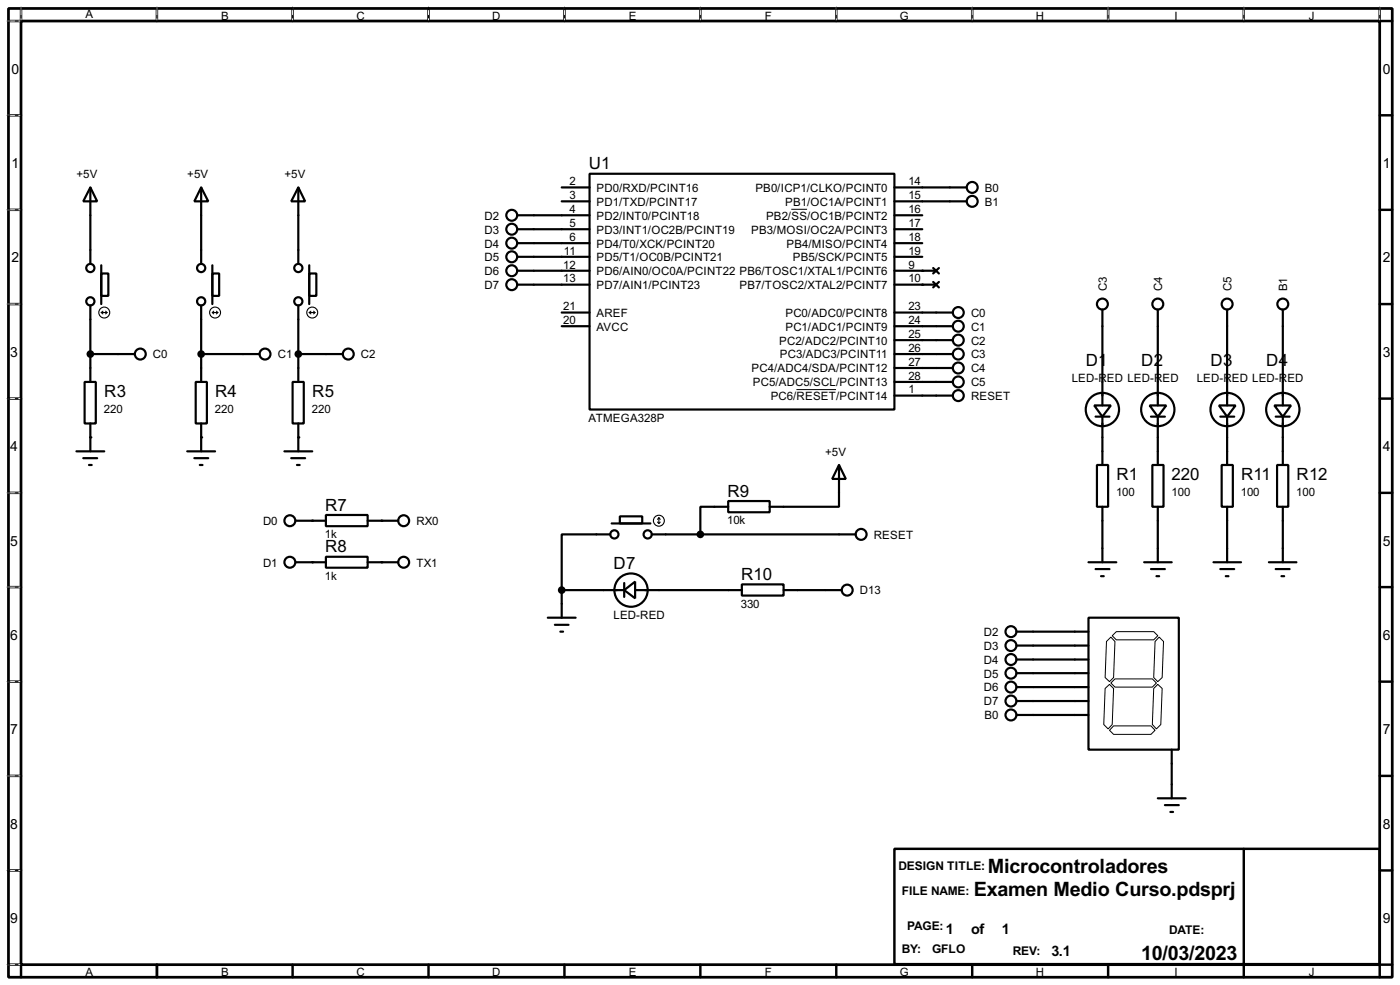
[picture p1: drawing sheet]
<svg xmlns="http://www.w3.org/2000/svg" width="256mm" height="180mm" viewBox="0 0 256 180" stroke-linecap="round" stroke-linejoin="round" font-family="sans-serif">
<path d="M1.6 1.6h253.5v177.3h-253.5zM3.9 3.9h248.9v172.7h-248.9z" fill="none" stroke="#000" stroke-width=".5"/>
<g fill="none" stroke="#000" stroke-width=".45">
<path d="M3.9 1.6v2.3h-2.3M28.8 1.6v2.3M53.6 1.6v2.3M78.5 1.6v2.3M103.4 1.6v2.3M128.3 1.6v2.3M153.2 1.6v2.3M178.1 1.6v2.3M203 1.6v2.3M227.9 1.6v2.3M252.8 1.6v2.3h2.3M1.6 21.1h2.3"/>
<path d="M1.6 38.4h2.3M252.8 21.1h2.3M252.8 38.4h2.3M1.6 55.7h2.3M252.8 55.7h2.3M1.6 73h2.3M252.8 73h2.3M1.6 90.2h2.3M252.8 90.2h2.3M1.6 107.5h2.3M252.8 107.5h2.3M1.6 124.8h2.3"/>
<path d="M252.8 124.8h2.3M1.6 142h2.3M1.6 159.3h2.3M163.9 155.4h88.9v21.1h-88.9zM227.9 155.4v21.1M252.8 142h2.3M252.8 159.3h2.3M1.6 176.6h2.3v2.3M28.8 176.6v2.3M53.6 176.6v2.3M78.5 176.6v2.3M103.4 176.6v2.3"/>
<path d="M128.3 176.6v2.3M153.2 176.6v2.3M178.1 176.6v2.3M203 176.6v2.3M227.9 176.6v2.3M255.1 176.6h-2.3v2.3"/>
</g>
<g fill="none" stroke="#fff" stroke-width=".18">
<path d="M1.3 3.9h2.3M3.9 1.3v2.3M28.8 1.3v2.3M53.6 1.3v2.3M78.5 1.3v2.3M103.4 1.3v2.3M128.3 1.3v2.3M153.2 1.3v2.3M178.1 1.3v2.3M203 1.3v2.3M227.9 1.3v2.3M252.8 1.3v2.3"/>
<path d="M1.3 21.1h2.3M1.3 38.4h2.3M1.3 55.7h2.3M1.3 73h2.3M1.3 90.2h2.3M1.3 107.5h2.3M1.3 124.8h2.3M1.3 142h2.3M1.3 159.3h2.3M1.3 176.6h2.3"/>
</g>
<g fill="none" stroke="#000" stroke-width=".18" stroke-dasharray=".5 1">
<path d="M1.3 3.9h2.3M3.9 1.3v2.3M28.8 1.3v2.3M53.6 1.3v2.3M78.5 1.3v2.3M103.4 1.3v2.3M128.3 1.3v2.3M153.2 1.3v2.3M178.1 1.3v2.3M203 1.3v2.3M227.9 1.3v2.3M252.8 1.3v2.3"/>
<path d="M1.3 21.1h2.3M1.3 38.4h2.3M1.3 55.7h2.3M1.3 73h2.3M1.3 90.2h2.3M1.3 107.5h2.3M1.3 124.8h2.3M1.3 142h2.3M1.3 159.3h2.3M1.3 176.6h2.3"/>
</g>
<g fill="#000">
<circle cx="169" cy="49.6" r=".2"/>
<circle cx="169" cy="52.1" r=".2"/>
<circle cx="16.6" cy="80.1" r=".2"/>
<circle cx="36.9" cy="80.1" r=".2"/>
<circle cx="54.7" cy="80.1" r=".2"/>
<circle cx="57.2" cy="95.3" r=".2"/>
<circle cx="69.9" cy="95.3" r=".2"/>
<circle cx="57.2" cy="102.9" r=".2"/>
<circle cx="69.9" cy="102.9" r=".2"/>
</g>
<g fill="none" stroke="#000" stroke-width=".4">
<path d="M16.6 34.3l1.2 2.6h-2.5zM16.6 34.3v14M36.9 34.3l1.3 2.6h-2.6zM36.9 34.3v14M54.7 34.3l1.2 2.6h-2.5zM54.7 34.3v14M94.8 39.4h13.2M102.9 36.9h5.1M102.9 34.3h5.1M108 31.8h55.9v43.2h-55.9zM163.9 39.4h5.1M163.9 36.9h13.2"/>
<path d="M163.9 34.3h13.2M16.6 55.9v14M18.6 50.1h1.3v4.1h-1.3zM18.6 48.6v7.1M36.9 55.9v14M38.9 50.1h1.3v4.1h-1.3zM38.9 48.6v7.1M54.7 55.9v14M56.7 50.1h1.3v4.1h-1.3zM56.7 48.6v7.1M94.8 42h13.2M94.8 44.5h13.2"/>
<path d="M94.8 47h13.2M94.8 49.6h13.2M94.8 52.1h13.2M102.9 59.7h5.1M102.9 57.2h5.1M163.9 42h5.1M163.9 44.5h5.1M163.9 47h5.1M163.9 49.6h7.6M163.9 52.1h7.6M163.9 59.7h10.7M163.9 57.2h10.7"/>
<path d="M171 49.1l1 1M171 51.6l1 1M172 49.1l-1 1M172 51.6l-1 1M202 56.7v17.5M212.1 56.7v17.5M224.8 56.7v17.5M235 56.7v17.5M15.5 69.9h2.1v7.6h-2.1zM16.6 77.5v5.1M16.6 64.8h8.1M35.9 69.9h2v7.6h-2z"/>
<path d="M36.9 77.5v5.1M36.9 64.8h10.7M53.6 69.9h2.1v7.6h-2.1zM54.7 64.8h8.1M54.7 77.5v5.1M163.9 72.4h10.7M163.9 64.8h10.7M163.9 69.9h10.7M163.9 67.4h10.7M163.9 62.3h10.7M200.5 74.2h3l-1.5 2.1zM200.7 76.3h2.6"/>
<path d="M202 76.3v8.8M210.6 74.2h3.1l-1.6 2.1zM210.9 76.3h2.5M212.1 76.3v8.8M223.3 74.2h3.1l-1.6 2.1zM223.6 76.3h2.5M224.8 76.3v8.8M233.5 74.2h3l-1.5 2.1zM233.7 76.3h2.6M235 76.3v8.8M14 82.6h5.1M15.3 83.9h2.5"/>
<path d="M16.3 85.1h.5M34.3 82.6h5.1M35.6 83.9h2.6M36.6 85.1h.5M52.1 82.6h5.1M53.4 83.9h2.5M54.2 95.3h5.5M54.4 85.1h.5M59.7 94.3h7.7v2h-7.7zM67.4 95.3h5.6M111.8 97.8h-8.9v10.2M112.1 95.8h7.1"/>
<path d="M113.6 94.5h4.1v1.3h-4.1zM119.4 97.8h37.4M133.4 91.7h7.6v2.1h-7.6zM133.4 92.8h-5.1v5M153.7 85.1l1.3 2.6h-2.5zM153.7 85.1v7.7h-12.7M201 85.1h2v7.7h-2zM202 92.8v10.1M211.1 85.1h2.1v7.7h-2.1zM212.1 92.8v10.1M223.8 85.1h2.1v7.7h-2.1zM224.8 92.8v10.1"/>
<path d="M234 85.1h2v7.7h-2zM235 92.8v10.1M54.2 102.9h5.5M59.7 101.9h7.7v2h-7.7zM67.4 102.9h5.6M100.4 113.1h5.1M101.7 114.4h2.5M102.7 115.6h.5M102.9 108h11.5M102.9 108v5.1M114.4 108l2-1.5v3zM114.4 106.7v2.6"/>
<path d="M116.4 108h19.5M135.9 107h7.7v2h-7.7zM143.6 108h10.6M186.2 115.6h13.2M186.2 118.2h13.2M199.4 113.1h16.6v24.1h-16.6zM199.4 102.9h5.1M200.7 104.2h2.6M201.7 105.5h.5M209.6 102.9h5.1M210.9 104.2h2.5M211.9 105.5h.5"/>
<path d="M222.3 102.9h5.1M223.6 104.2h2.5M224.6 105.5h.5M232.5 102.9h5M233.7 104.2h2.6M234.8 105.5h.5M186.2 120.7h13.2M186.2 123.2h13.2M186.2 125.8h13.2M186.2 128.3h13.2M186.2 130.9h13.2M214.7 137.2v8.9"/>
<path d="M212.1 146.1h5.1M213.4 147.4h2.6M214.4 148.6h.5"/>
<circle cx="93.7" cy="39.4" r="1"/>
<circle cx="178.1" cy="36.9" r="1"/>
<circle cx="178.1" cy="34.3" r="1"/>
<circle cx="16.5" cy="55.2" r=".75"/>
<circle cx="16.5" cy="49.1" r=".75"/>
<circle cx="36.8" cy="55.2" r=".75"/>
<circle cx="36.8" cy="49.1" r=".75"/>
<circle cx="54.6" cy="55.2" r=".75"/>
<circle cx="54.6" cy="49.1" r=".75"/>
<circle cx="93.7" cy="47" r="1"/>
<circle cx="93.7" cy="49.6" r="1"/>
<circle cx="93.7" cy="44.5" r="1"/>
<circle cx="93.7" cy="42" r="1"/>
<circle cx="93.7" cy="52.1" r="1"/>
<circle cx="175.5" cy="59.7" r="1"/>
<circle cx="175.5" cy="57.2" r="1"/>
<circle cx="201.9" cy="55.7" r="1"/>
<circle cx="212.1" cy="55.7" r="1"/>
<circle cx="224.8" cy="55.7" r="1"/>
<circle cx="235" cy="55.7" r="1"/>
<circle cx="25.7" cy="64.8" r="1"/>
<circle cx="48.5" cy="64.8" r="1"/>
<circle cx="63.8" cy="64.8" r="1"/>
<circle cx="175.5" cy="72.4" r="1"/>
<circle cx="175.5" cy="64.8" r="1"/>
<circle cx="175.5" cy="69.9" r="1"/>
<circle cx="175.5" cy="62.3" r="1"/>
<circle cx="175.5" cy="67.4" r="1"/>
<circle cx="201.9" cy="75" r="3.1"/>
<circle cx="212.1" cy="75" r="3.1"/>
<circle cx="224.8" cy="75" r="3.1"/>
<circle cx="235" cy="75" r="3.1"/>
<circle cx="53.1" cy="95.3" r="1"/>
<circle cx="73.9" cy="95.3" r="1"/>
<circle cx="112.5" cy="97.8" r=".75"/>
<circle cx="118.6" cy="97.8" r=".75"/>
<circle cx="157.7" cy="97.8" r="1"/>
<circle cx="53.1" cy="102.9" r="1"/>
<circle cx="73.9" cy="102.9" r="1"/>
<circle cx="115.6" cy="108" r="3.1"/>
<circle cx="155.2" cy="108" r="1"/>
<circle cx="185.2" cy="118.2" r="1"/>
<circle cx="185.2" cy="115.6" r="1"/>
<circle cx="185.2" cy="125.8" r="1"/>
<circle cx="185.2" cy="120.7" r="1"/>
<circle cx="185.2" cy="123.2" r="1"/>
<circle cx="185.2" cy="130.9" r="1"/>
<circle cx="185.2" cy="128.3" r="1"/>
</g>
<path d="M145 38.3h2.9M145.9 71.3h7.3M202.7 117.4l.8-.8 .8 .8-.3 6.6-.7 .8-.8-.8zM203.8 116.4l.7-.8h6.9l.7 .8-.7 .7h-6.9zM212.4 116.6l.8 .8-.3 6.6-.8 .8-.7-.8 .2-6.6zM202.5 126l.8-.7 .7 .7-.2 6.6-.8 .8-.8-.8zM203.5 125l.8-.7h6.8l.8 .7-.8 .8h-6.8zM204 132.9h6.9l.7 .8-.7 .7h-6.9l-.7-.7zM211.4 126l.7-.7 .8 .7-.2 6.6-.8 .8-.8-.8z" fill="none" stroke="#000" stroke-width=".18"/>
<g fill="none" stroke="#000" stroke-width=".2">
<path d="M18.6 57.2h1M18.6 57.2l.3 .3M18.9 57l-.3 .2M19.4 57l.2 .2M19.6 57.2l-.2 .3M38.9 57.2h1M38.9 57.2l.3 .3M39.2 57l-.3 .2M39.7 57l.2 .2M39.9 57.2l-.2 .3M56.7 57.2h1M56.7 57.2l.3 .3"/>
<path d="M57 57l-.3 .2M57.5 57l.2 .2M57.7 57.2l-.2 .3M120.5 95.6l.2 .2M120.7 94.8v1M120.7 94.8l-.2 .3M120.7 94.8l.3 .3M121 95.6l-.3 .2"/>
<circle cx="19.1" cy="57.2" r="1"/>
<circle cx="39.4" cy="57.2" r="1"/>
<circle cx="57.2" cy="57.2" r="1"/>
<circle cx="120.7" cy="95.3" r="1"/>
</g>
<g fill="#000" stroke="#000" stroke-width=".4">
<circle cx="16.5" cy="64.8" r=".5"/>
<circle cx="36.8" cy="64.8" r=".5"/>
<circle cx="54.6" cy="64.8" r=".5"/>
<circle cx="128.3" cy="97.8" r=".5"/>
<circle cx="102.9" cy="108" r=".5"/>
</g>
<g font-size="4.1">
<text x="181" y="159.7">Microcontroladores</text>
<text x="178.4" y="164">Examen Medio Curso.pdsprj</text>
<text x="209.1" y="175.7">10/03/2023</text>
</g>
<g font-size="3.5">
<text x="107.9" y="31">U1</text>
<text x="198.9" y="67">D1</text>
<text x="209.1" y="67">D2</text>
<text x="221.8" y="67">D3</text>
<text x="232" y="67">D4</text>
<text x="19.1" y="72.6">R3</text>
<text x="39.4" y="72.6">R4</text>
<text x="57.2" y="72.6">R5</text>
<text x="204.5" y="87.8">R1</text>
<text x="214.6" y="87.8">220</text>
<text x="227.4" y="87.8">R11</text>
<text x="237.5" y="87.8">R12</text>
<text x="59.6" y="93.5">R7</text>
<text x="133.3" y="90.9">R9</text>
<text x="59.6" y="101.1">R8</text>
<text x="112.4" y="104.2">D7</text>
<text x="135.8" y="106.2">R10</text>
</g>
<g font-size="3">
<text x="173.3" y="170.9">1</text>
<text x="177.9" y="170.9">of</text>
<text x="183.5" y="170.9">1</text>
<text x="192.6" y="174.9">3.1</text>
</g>
<g font-size="2.9">
<text x="2.1" y="13.5">0</text>
<text x="253.4" y="13.5">0</text>
<text x="2.1" y="30.7">1</text>
<text x="253.4" y="30.7">1</text>
<text x="2.1" y="48">2</text>
<text x="253.4" y="48">2</text>
<text x="1.9" y="65.3">3</text>
<text x="253.4" y="65.3">3</text>
<text x="1.9" y="82.5">4</text>
<text x="253.4" y="82.5">4</text>
<text x="1.9" y="99.9">5</text>
<text x="253.4" y="99.9">5</text>
<text x="1.9" y="117.1">6</text>
<text x="253.4" y="117.1">6</text>
<text x="1.9" y="134.4">7</text>
<text x="253.4" y="134.4">7</text>
<text x="1.9" y="151.7">8</text>
<text x="253.4" y="151.7">8</text>
<text x="1.9" y="168.9">9</text>
<text x="253.4" y="168.9">9</text>
</g>
<g font-size="2.5">
<text x="164.6" y="159.2">DESIGN TITLE:</text>
<text x="165.2" y="163.8">FILE NAME:</text>
<text x="166.2" y="170.2">PAGE:</text>
<text x="214.2" y="170.9">DATE:</text>
<text x="165.2" y="174.5">BY:</text>
<text x="170.7" y="174.5">GFLO</text>
<text x="185.5" y="174.7">REV:</text>
</g>
<g font-size="2.4">
<text x="15.6" y="3.4">A</text>
<text x="40.5" y="3.6">B</text>
<text x="65.3" y="3.6">C</text>
<text x="90.2" y="3.6">D</text>
<text x="115.2" y="3.6">E</text>
<text x="140.1" y="3.6">F</text>
<text x="164.8" y="3.6">G</text>
<text x="189.8" y="3.6">H</text>
<text x="215.1" y="3.6">I</text>
<text x="239.8" y="3.6">J</text>
<text x="14" y="32.6">+5V</text>
<text x="34.3" y="32.6">+5V</text>
<text x="52.1" y="32.6">+5V</text>
<text x="104.3" y="33.9">2</text>
<text x="109.3" y="35.1">PD0/RXD/PCINT16</text>
<text x="138.4" y="35.1">PB0/ICP1/CLKO/PCINT0</text>
<text x="166.4" y="33.9">14</text>
<text x="180.4" y="35.1">B0</text>
<text x="88.8" y="40.2">D2</text>
<text x="104.3" y="41.6">5</text>
<text x="104.3" y="39">4</text>
<text x="104.3" y="36.5">3</text>
<text x="109.3" y="40.2">PD2/INT0/PCINT18</text>
<text x="109.3" y="37.7">PD1/TXD/PCINT17</text>
<text x="140.3" y="40.2">PB2/SS/OC1B/PCINT2</text>
<text x="143.8" y="37.7">PB1/OC1A/PCINT1</text>
<text x="166.4" y="36.5">15</text>
<text x="166.4" y="41.6">17</text>
<text x="166.4" y="39">16</text>
<text x="180.4" y="37.7">B1</text>
<text x="88.8" y="42.7">D3</text>
<text x="88.8" y="45.3">D4</text>
<text x="88.8" y="47.8">D5</text>
<text x="103.3" y="46.6">11</text>
<text x="104.3" y="44.1">6</text>
<text x="109.3" y="47.8">PD5/T1/OC0B/PCINT21</text>
<text x="109.3" y="45.3">PD4/T0/XCK/PCINT20</text>
<text x="109.3" y="42.7">PD3/INT1/OC2B/PCINT19</text>
<text x="137.6" y="42.7">PB3/MOSI/OC2A/PCINT3</text>
<text x="144.1" y="45.3">PB4/MISO/PCINT4</text>
<text x="145.2" y="47.8">PB5/SCK/PCINT5</text>
<text x="166.4" y="44.1">18</text>
<text x="166.4" y="46.6">19</text>
<text x="88.8" y="50.4">D6</text>
<text x="88.8" y="52.9">D7</text>
<text x="103.2" y="49.2">12</text>
<text x="103.2" y="51.7">13</text>
<text x="109.3" y="50.4">PD6/AIN0/OC0A/PCINT22 PB6/TOSC1/XTAL1/PCINT6</text>
<text x="109.3" y="52.9">PD7/AIN1/PCINT23</text>
<text x="135.5" y="52.9">PB7/TOSC2/XTAL2/PCINT7</text>
<text x="166.4" y="51.7">10</text>
<text x="166.4" y="49.2">9</text>
<text x="202.8" y="53.3" transform="rotate(-90 202.8 53.3)">C3</text>
<text x="212.9" y="53.3" transform="rotate(-90 212.9 53.3)">C4</text>
<text x="225.6" y="53.3" transform="rotate(-90 225.6 53.3)">C5</text>
<text x="235.8" y="53.3" transform="rotate(-90 235.8 53.3)">B1</text>
<text x="103.2" y="59.3">20</text>
<text x="103.2" y="56.8">21</text>
<text x="109.3" y="58">AREF</text>
<text x="143.9" y="58">PC0/ADC0/PCINT8</text>
<text x="166.4" y="59.3">24</text>
<text x="166.4" y="56.8">23</text>
<text x="177.9" y="58">C0</text>
<text x="28" y="65.6">C0</text>
<text x="50.9" y="65.6">C1</text>
<text x="66.1" y="65.6">C2</text>
<text x="109.3" y="60.5">AVCC</text>
<text x="142.7" y="63.1">PC2/ADC2/PCINT10</text>
<text x="142.9" y="65.6">PC3/ADC3/PCINT11</text>
<text x="143.9" y="60.5">PC1/ADC1/PCINT9</text>
<text x="166.4" y="64.4">26</text>
<text x="166.4" y="61.9">25</text>
<text x="177.9" y="65.6">C3</text>
<text x="177.9" y="63.1">C2</text>
<text x="177.9" y="60.5">C1</text>
<text x="137.7" y="68.1">PC4/ADC4/SDA/PCINT12</text>
<text x="137.9" y="70.7">PC5/ADC5/SCL/PCINT13</text>
<text x="166.4" y="72">1</text>
<text x="166.4" y="69.5">28</text>
<text x="166.4" y="67">27</text>
<text x="177.9" y="70.7">C5</text>
<text x="177.9" y="68.1">C4</text>
<text x="196.3" y="69.9">LED-RED LED-RED</text>
<text x="219.2" y="69.9">LED-RED LED-RED</text>
<text x="19.1" y="75.5">220</text>
<text x="39.4" y="75.5">220</text>
<text x="57.2" y="75.5">220</text>
<text x="107.8" y="77.2">ATMEGA328P</text>
<text x="141.2" y="73.2">PC6/RESET/PCINT14</text>
<text x="177.9" y="73.2">RESET</text>
<text x="151.2" y="83.4">+5V</text>
<text x="133.2" y="96">10k</text>
<text x="204.5" y="90.8">100</text>
<text x="214.6" y="90.8">100</text>
<text x="227.3" y="90.8">100</text>
<text x="237.5" y="90.8">100</text>
<text x="48.2" y="96.1">D0</text>
<text x="59.5" y="98.5">1k</text>
<text x="76.3" y="96.1">RX0</text>
<text x="160.1" y="98.6">RESET</text>
<text x="48.2" y="103.7">D1</text>
<text x="59.5" y="106.1">1k</text>
<text x="76.3" y="103.7">TX1</text>
<text x="112.4" y="113.3">LED-RED</text>
<text x="135.7" y="111.2">330</text>
<text x="157.5" y="108.8">D13</text>
<text x="180.2" y="119">D3</text>
<text x="180.2" y="116.4">D2</text>
<text x="180.2" y="121.5">D4</text>
<text x="180.2" y="124">D5</text>
<text x="180.2" y="126.6">D6</text>
<text x="180.2" y="129.1">D7</text>
<text x="180.3" y="131.7">B0</text>
<text x="15.6" y="178.7">A</text>
<text x="40.5" y="178.7">B</text>
<text x="65.3" y="178.7">C</text>
<text x="90.2" y="178.7">D</text>
<text x="115.2" y="178.7">E</text>
<text x="140.1" y="178.7">F</text>
<text x="164.8" y="178.7">G</text>
<text x="189.8" y="178.7">H</text>
<text x="215.1" y="178.7">I</text>
<text x="239.8" y="178.7">J</text>
</g>
</svg>
